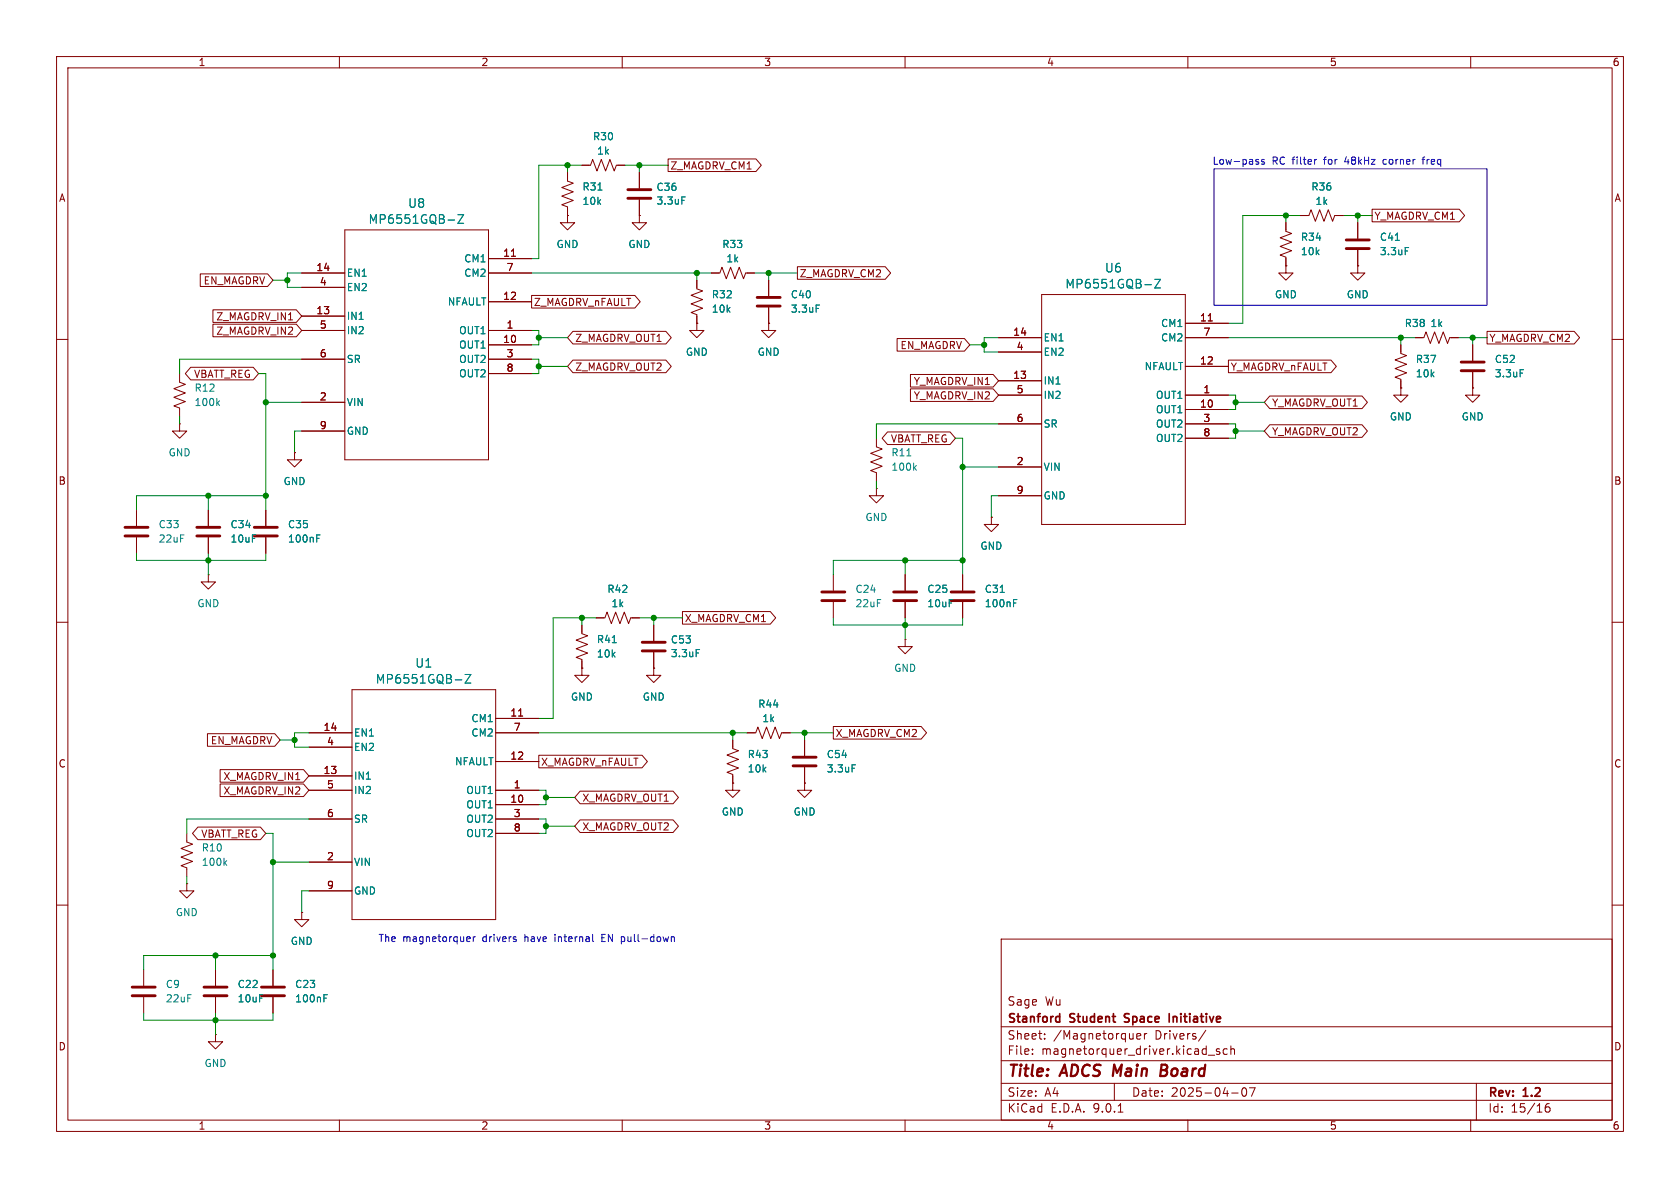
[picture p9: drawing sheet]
<svg xmlns="http://www.w3.org/2000/svg" width="297mm" height="210mm" viewBox="0 0 297 210" stroke-linecap="round" stroke-linejoin="round" font-family="sans-serif">
<path d="M0 0h297v210h-297z" fill="#fff" stroke="#fff" stroke-width=".18"/>
<g fill="none" stroke="#840000" stroke-width=".18">
<path d="M10 10h277v190h-277zM12 12h273v186h-273zM60 10v2M110 10v2M160 10v2M210 10v2M260 10v2M100.3 30.5v1.5l1 .4-2 .7 2 .8-2 .8 2 .7-2 .8 1 .4v1.5M100.3 38.1v1.3h1.3l-1.3 1.2-1.2-1.2h1.2M100.3 38.1h.1M102.9 29.2h1.5l.4-1 .7 2 .8-2 .8 2 .7-2 .8 2 .4-1h1.5M113 38.1v1.3h1.3l-1.3 1.2-1.2-1.2h1.2"/>
<path d="M113 38.1h.1M113 30.5v2.8M113 35.3v2.8M118.1 28.1h15.5l1 1.1-1 1.1h-15.5zM227.3 39.4v1.5l1 .4-2 .7 2 .8-2 .8 2 .7-2 .8 1 .4v1.5M229.9 38.1h1.5l.4-1 .7 2 .8-2 .8 2 .7-2 .8 2 .4-1h1.5M240 39.4v2.8M242.6 37h15.4l.9 1.1-.9 1.1h-15.4zM35.4 48.4h11.9l1 1.1-1 1.1h-11.9zM37.6 54.8h14.8l.9 1.1-.9 1.1h-14.8zM37.6 57.3h14.8l.9 1.1-.9 1.1h-14.8zM53.3 48.3h7.7"/>
<path d="M53.3 50.8h7.7M53.3 55.9h7.7M53.3 58.4h7.7M61 40.6h25.4v40.7h-25.4zM86.4 48.3h7.6M86.4 58.4h7.6M86.4 45.7h7.6M86.4 53.3h7.6M90.4 45.3h.7M94 52.2h18.2l1 1.1-1 1.2h-18.2zM101.3 58.6h16.4l1 1.1-1 1.1h-16.4l-1-1.1zM123.2 49.5v1.6l1 .3-2 .8 2 .8-2 .7 2 .8-2 .7 1 .4v1.6"/>
<path d="M123.2 57.2v1.2h1.3l-1.3 1.3-1.3-1.3h1.3M123.2 57.2h.1M125.7 48.3h1.6l.3-1.1 .8 2.1 .8-2.1 .7 2.1 .8-2.1 .7 2.1 .4-1h1.5M135.9 57.2v1.2h1.3l-1.3 1.3-1.3-1.3h1.3M135.9 57.2h.1M135.9 49.5v2.8M135.9 54.4v2.8M141 47.1h15.5l1 1.2-1 1.1h-15.5zM158.6 59.8h11.9l.9 1.2-.9 1.1h-11.9zM176.5 59.7h7.6M184.1 52.1h25.4v40.6h-25.4zM209.5 59.7h7.7"/>
<path d="M209.5 57.2h7.7M213.6 56.7h.7M227.3 47v1.3h1.3l-1.3 1.2-1.2-1.2h1.2M227.3 47h.1M240 47v1.3h1.3l-1.3 1.2-1.2-1.2h1.2M240 47h.1M240 44.2v2.8M250.2 59.7h1.5l.4-1 .8 2 .7-2 .8 2 .7-2 .8 2 .4-1h1.5M262.9 58.6h15.4l1 1.1-1 1.1h-15.4zM10 60h2M31.7 74.9v1.3h1.3l-1.3 1.3-1.2-1.3h1.2M31.7 74.9h.1"/>
<path d="M31.7 66v1.6l1.1 .3-2.1 .8 2.1 .8-2.1 .7 2.1 .8-2.1 .8 1 .3v1.6M33.7 64.9h11.1l.9 1.1-.9 1.2h-11.1l-.9-1.2zM53.3 63.5h7.7M53.3 71.1h7.7M53.3 76.2h7.7M86.4 63.5h7.6M86.4 61h7.6M86.4 66h7.6M101.3 63.7h16.4l1 1.1-1 1.1h-16.4l-1-1.1zM154.9 77.5v1.5l1.1 .4-2.1 .7 2.1 .8-2.1 .8 2.1 .7-2.1 .8 1 .4v1.5M156.9 76.4h11.1l.9 1.1-.9 1.1h-11.1l-1-1.1zM161 68.7h14.6l.9 1.2-.9 1.1h-14.6z"/>
<path d="M161 66.2h14.6l.9 1.1-.9 1.1h-14.6zM176.5 62.2h7.6M176.5 67.3h7.6M176.5 69.9h7.6M176.5 74.9h7.6M209.5 69.9h7.7M209.5 74.9h7.7M209.5 64.8h7.7M209.5 72.4h7.7M209.5 77.5h7.7M217.2 63.7h18.1l1 1.1-1 1.1h-18.1zM224.5 70h16.3l.9 1.1-.9 1.1h-16.3l-1-1.1z"/>
<path d="M224.5 75.1h16.3l.9 1.1-.9 1.1h-16.3l-1-1.1zM247.6 61v1.5l1.1 .4-2.1 .7 2.1 .8-2.1 .8 2.1 .7-2.1 .8 1 .4v1.5M247.6 68.6v1.3h1.3l-1.3 1.2-1.2-1.2h1.2M247.6 68.6h.1M260.3 68.6v1.3h1.3l-1.3 1.2-1.2-1.2h1.2M260.3 68.6h.1M260.3 61v2.8M260.3 65.8v2.8M285 60h2M24.1 90.2v2.8M24.1 95v2.8M36.8 90.2v2.8"/>
<path d="M36.8 95v2.8M47 90.2v2.8M47 95v2.8M52.1 80v1.3h1.2l-1.2 1.3-1.3-1.3h1.3M52.1 80h.1M154.9 86.4v1.2h1.3l-1.3 1.3-1.2-1.3h1.2M154.9 86.4h.1M175.3 91.4v1.3h1.2l-1.2 1.3-1.3-1.3h1.3M175.3 91.4h.1M176.5 82.6h7.6M176.5 87.6h7.6M10 110h2"/>
<path d="M36.8 101.6v1.3h1.3l-1.3 1.2-1.2-1.2h1.2M36.8 101.6h.1M102.9 110.5v1.5l1 .4-2 .8 2 .7-2 .8 2 .7-2 .8 1 .4v1.5M102.9 118.1v1.3h1.2l-1.2 1.3-1.3-1.3h1.3M102.9 118.1h.1M105.4 109.2h1.5l.4-1 .8 2 .7-2 .8 2 .8-2 .7 2 .4-1h1.5M115.6 118.1v1.3h1.2l-1.2 1.3-1.3-1.3h1.3M115.6 118.1h.1M115.6 110.5v2.8M115.6 115.3v2.8M120.6 108.1h15.6l.9 1.1-.9 1.1h-15.6zM147.3 101.6v2.8"/>
<path d="M147.3 106.4v2.8M160 113v1.3h1.3l-1.3 1.3-1.3-1.3h1.3M160 113h.1M160 101.6v2.8M160 106.4v2.8M170.2 101.6v2.8M170.2 106.4v2.8M285 110h2M36.7 129.7h11.9l.9 1.1-.9 1.1h-11.9zM38.9 136h14.8l.9 1.2-.9 1.1h-14.8zM38.9 138.6h14.8l.9 1.1-.9 1.1h-14.8zM54.6 129.5h7.6"/>
<path d="M54.6 132.1h7.6M54.6 137.2h7.6M54.6 139.7h7.6M62.2 121.9h25.4v40.7h-25.4zM87.6 129.5h7.6M87.6 139.7h7.6M87.6 127h7.6M87.6 134.6h7.6M91.7 126.6h.7M95.2 133.5h18.3l1 1.1-1 1.1h-18.3zM102.6 139.9h16.4l.9 1.1-.9 1.1h-16.4l-1-1.1zM129.5 138.4v1.3h1.3l-1.3 1.3-1.2-1.3h1.2"/>
<path d="M129.5 138.4h.1M129.5 130.8v1.5l1.1 .4-2.1 .8 2.1 .7-2.1 .8 2.1 .8-2.1 .7 1 .4v1.5M132.1 129.5h1.5l.4-1 .7 2.1 .8-2.1 .8 2.1 .7-2.1 .8 2.1 .4-1.1h1.5M142.2 138.4v1.3h1.3l-1.3 1.3-1.2-1.3h1.2M142.2 138.4h.1M142.2 130.8v2.8M142.2 135.6v2.8M147.3 128.4h15.6l.9 1.1-.9 1.2h-15.6zM33 147.3v1.5l1 .4-2 .8 2 .7-2 .8 2 .8-2 .7 1 .4v1.5M33 156.2v1.3h1.3l-1.3 1.3-1.3-1.3h1.3M33 156.2h.1M35 146.2h11l1 1.1-1 1.1h-11l-1-1.1z"/>
<path d="M54.6 144.8h7.6M54.6 152.4h7.6M54.6 157.5h7.6M87.6 144.8h7.6M87.6 142.2h7.6M87.6 147.3h7.6M102.6 144.9h16.4l.9 1.2-.9 1.1h-16.4l-1-1.1zM10 160h2M25.4 171.5v2.7M25.4 176.3v2.8M38.1 171.5v2.7M38.1 176.3v2.8"/>
<path d="M48.3 171.5v2.7M48.3 176.3v2.8M53.3 161.3v1.3h1.3l-1.3 1.2-1.2-1.2h1.2M53.3 161.3h.1M177 166h108v32h-108zM285 160h2M38.1 182.9v1.3h1.3l-1.3 1.2-1.3-1.2h1.3M38.1 182.9h.1M60 198v2M110 198v2M160 198v2M177 194.5h108"/>
<path d="M177 191.5h108M177 187.5h108M177 181.5h108M182.5 186.3v.1M182.5 185.5v.1M184.7 183.6v.1M184.7 182.8v.1M197 191.5v3M197.7 196.6h.8M201 183.2l.7-.1-.1-.3-.4-.1-.2 .2v.7h.6M202.3 182.7v1M202.7 182.7l-.2 .1-.2 .2"/>
<path d="M210 198v2M213.2 182.1l-1.3 2M213.6 186.5h1.1M215.6 185.5l-.4-.1-.2 .2 .1 .2 .5 .2v.3h-.6M217 185.5l-.5-.1-.3 .3v.4l.2 .2h.6M217.6 185.5l.2-.1 .4 .1v.9M217.6 184.9v1.5M217.7 193.2h1.2M219.7 192.4l.2-.1a.81 .81 0 0 1 .6 .6 .81 .81 0 0 1-.3 .8l-.2 .1a.81 .81 0 0 1-.3-1.4zM220.9 192.3h1l-.7 1.5M260 198v2M261 191.5v6.5"/>
<path d="M273.9 195.1a.59 .59 0 0 0-.7 .6v.6l.1 .2 .4 .1 .3-.1v-.5l-.1-.3h-.4l-.3 .3"/>
</g>
<path d="M205.2 189.2h.7M205.9 189.2l.3 .1M206 188.2h-.6l-.3 2 1-.1M206.1 189.1l-.2 .1" fill="none" stroke="#840000" stroke-width=".4"/>
<path d="M186.9 179.7l.4 .1M187.3 179.2v1.5M198.8 179.3v.5M206.7 179.2v1.5M187.3 180.6l-.4 .1M198.8 180.6l.2 .1" fill="none" stroke="#840000" stroke-width=".3"/>
<g fill="none" stroke="#840000" stroke-width=".51">
<path d="M111 33.5h4.1M111 35.1h4.1M133.9 52.6h4M133.9 54.1h4M238 42.4h4.1M238 43.9h4.1M258.3 64h4.1M258.3 65.5h4.1M22.1 93.2h4.1M22.1 94.7h4.1M34.8 93.2h4.1M34.8 94.7h4.1"/>
<path d="M45 93.2h4M45 94.7h4M113.5 113.5h4.1M113.5 115.1h4.1M145.3 104.6h4.1M145.3 106.2h4.1M158 104.6h4.1M158 106.2h4.1M168.1 104.6h4.1M168.1 106.2h4.1M140.2 133.9h4.1M140.2 135.4h4.1"/>
<path d="M23.4 174.5h4M23.4 176h4M36.1 174.5h4M36.1 176h4M46.2 174.5h4.1M46.2 176h4.1"/>
</g>
<g fill="none" stroke="#008484" stroke-width=".18">
<path d="M81 38h1l-1 1.5h1M105.7 33.6h.7M120.5 34.8h.6M144.3 53.9h.6M204.1 49.4h1.1l-1.1 1.5h1.1M246.7 42.5h.7M248.4 43.8h.6M38.5 71.2l.3 .5M38.8 70.9l-.5 .4M268.7 65.3h.7M56 95.2h.4M56 94.6h.6"/>
<path d="M160.3 80.6h.7M161.6 82.6l.4 .5M162 82.3l-.5 .5M82.2 119.2h1l-1 1.6h1M108.2 113.6h.8M123.1 114.8h.6M176.8 104.7h.7M179.2 106.6h.4M179.2 106h.6M150.6 135.2h.6M39.7 152.5l.4 .5M40.1 152.1l-.5 .5"/>
<path d="M57.3 176.4h.4M57.3 175.8h.6"/>
</g>
<g fill="none" stroke="#008400" stroke-width=".18">
<path d="M100.3 29.2v1.3M102.9 29.2h-7.7v16.5h-1.2M110.5 29.2h7.6M113 29.2v1.3M227.3 38.1v1.3M229.9 38.1h-10.2v19.1h-2.5M237.5 38.1h5.1M240 38.1v1.3M48.3 49.5h2.5M53.3 48.3h-2.5v2.5h2.5M94 58.4h1.2v2.6h-1.2M94 48.3h31.7"/>
<path d="M95.2 59.7h5.1M123.2 48.3v1.2M133.3 48.3h7.7M135.9 48.3v1.2M176.5 59.7h-2.5v2.5h2.5M217.2 59.7h33M247.6 59.7v1.3M257.8 59.7h5.1M260.3 59.7v1.3M31.7 73.7v1.2M45.7 66h1.3v24.2M47 71.1h6.3"/>
<path d="M53.3 76.2h-1.2v3.8M53.3 63.5h-21.6v2.5M94 63.5h1.2v2.5h-1.2M95.2 64.8h5.1M168.9 77.5h1.3v24.1M171.4 61h2.6M176.5 74.9h-21.6v2.6M217.2 69.9h1.2v2.5h-1.2M217.2 74.9h1.2v2.6h-1.2M218.4 76.2h5.1M218.4 71.1h5.1M24.1 97.8v1.3h22.9v-1.3"/>
<path d="M36.8 87.6v2.6M36.8 97.8v3.8M47 87.6h-22.9v2.6M154.9 85.1v1.3M160 99.1v2.5M170.2 99.1h-22.9v2.5M170.2 82.6h6.3M176.5 87.6h-1.2v3.8M102.9 109.2v1.3M105.4 109.2h-7.6v17.8h-2.6M113 109.2h7.6M115.6 109.2v1.3"/>
<path d="M147.3 109.2v1.3h22.9v-1.3M160 109.2v3.8M49.5 130.8h2.6M54.6 129.5h-2.5v2.6h2.5M95.2 129.5h36.9M95.2 139.7h1.3v2.5h-1.3M129.5 129.5v1.3M139.7 129.5h7.6M142.2 129.5v1.3M33 154.9v1.3M47 147.3h1.3v24.2M48.3 152.4h6.3"/>
<path d="M54.6 144.8h-21.6v2.5M54.6 157.5h-1.3v3.8M95.2 144.8h1.3v2.5h-1.3M96.5 146.1h5.1M96.5 141h5.1M25.4 179.1v1.2h22.9v-1.2M38.1 168.9v2.6M38.1 179.1v3.8M48.3 168.9h-22.9v2.6"/>
</g>
<g fill="none" stroke="#0000c2" stroke-width=".18">
<path d="M214.6 29.8h48.3v24.2h-48.3zM222.4 28.6l.1 .2-.1 .2M222.4 28.2h.1M223.5 28.2h-.3l-.2 .2 .1 .1 .4 .2v.3h-.5M232.8 28.2h-.3M244.7 28.2l-.2 .2v.4l.2 .2M251.4 28.2h.5M251.9 27.8l-.3 .1v1.1M82.7 165.6l.4 .1v.2l-.6 .1M83.1 166.4h-.4M83.7 165.6v.8M84 165.6l-.3 .2"/>
<path d="M91.2 166.1v.3M104.8 166.3l.2 .1M106.4 165.8h.4M107 165.2h-.6v1.2h.6M118.7 165.7l.2-.1 .3 .1v.7"/>
</g>
<g fill="#008400" stroke="#008400" stroke-width=".18">
<circle cx="95.2" cy="64.8" r=".46"/>
<circle cx="135.9" cy="48.3" r=".46"/>
<circle cx="123.2" cy="48.3" r=".46"/>
<circle cx="95.2" cy="59.7" r=".46"/>
<circle cx="100.3" cy="29.2" r=".46"/>
<circle cx="113" cy="29.2" r=".46"/>
<circle cx="96.5" cy="146.1" r=".46"/>
<circle cx="102.9" cy="109.2" r=".46"/>
<circle cx="96.5" cy="141" r=".46"/>
<circle cx="115.6" cy="109.2" r=".46"/>
<circle cx="48.3" cy="168.9" r=".46"/>
<circle cx="38.1" cy="168.9" r=".46"/>
<circle cx="38.1" cy="180.3" r=".46"/>
<circle cx="48.3" cy="152.4" r=".46"/>
<circle cx="47" cy="71.1" r=".46"/>
<circle cx="47" cy="87.6" r=".46"/>
<circle cx="50.8" cy="49.5" r=".46"/>
<circle cx="36.8" cy="87.6" r=".46"/>
<circle cx="36.8" cy="99.1" r=".46"/>
<circle cx="52.1" cy="130.8" r=".46"/>
<circle cx="218.4" cy="71.1" r=".46"/>
<circle cx="247.6" cy="59.7" r=".46"/>
<circle cx="227.3" cy="38.1" r=".46"/>
<circle cx="218.4" cy="76.2" r=".46"/>
<circle cx="260.3" cy="59.7" r=".46"/>
<circle cx="240" cy="38.1" r=".46"/>
<circle cx="170.2" cy="82.6" r=".46"/>
<circle cx="174" cy="61" r=".46"/>
<circle cx="160" cy="99.1" r=".46"/>
<circle cx="170.2" cy="99.1" r=".46"/>
<circle cx="142.2" cy="129.5" r=".46"/>
<circle cx="129.5" cy="129.5" r=".46"/>
<circle cx="160" cy="110.5" r=".46"/>
</g>
<g font-size="2.8" fill="#840000">
<text x="178" y="190.9">Title:</text>
<text x="187.7" y="190.9">ADCS Main</text>
<text x="206.8" y="190.9">Board</text>
</g>
<g font-size="2.1" fill="#008484">
<text x="65.1" y="39.8">MP6551GQB-Z</text>
<text x="72.1" y="36.9">U8</text>
<text x="188.2" y="51.2">MP6551GQB-Z</text>
<text x="195.2" y="48.4">U6</text>
<text x="73.3" y="118.2">U1</text>
<text x="66.3" y="121">MP6551GQB-Z</text>
</g>
<g font-size="2.1" fill="#840000">
<text x="178" y="178">Sage</text>
<text x="184.7" y="178">Wu</text>
<text x="178" y="184">Sheet:</text>
<text x="178" y="181.2">Stanford</text>
<text x="186.2" y="184">/Magnetorquer</text>
<text x="189.2" y="181.2">Student</text>
<text x="199.5" y="181.2">Space</text>
<text x="204.2" y="184">Drivers/</text>
<text x="207.9" y="181.2">Initiative</text>
<text x="178" y="186.7">File:</text>
<text x="184.1" y="186.7">magnetorquer_driver.kicad_sch</text>
<text x="178" y="196.9">KiCad</text>
<text x="178" y="194.1">Size:</text>
<text x="184.7" y="194.1">A4</text>
<text x="185.7" y="196.9">E.D.A.</text>
<text x="193.3" y="196.9">9.0.1</text>
<text x="200" y="194.1">Date:</text>
<text x="207" y="194.1">2025-04-07</text>
<text x="263" y="194.3">Rev:</text>
<text x="263" y="196.9">Id:</text>
<text x="267.1" y="196.9">15/16</text>
<text x="269.4" y="194.3">1.2</text>
</g>
<g font-size="1.8" fill="#840000">
<text x="35" y="11.9">1</text>
<text x="85" y="11.9">2</text>
<text x="135" y="11.9">3</text>
<text x="185" y="11.9">4</text>
<text x="235" y="11.9">5</text>
<text x="285" y="11.9">6</text>
<text x="10.3" y="35.9">A</text>
<text x="118.4" y="30.2">Z_MAGDRV_CM1</text>
<text x="285.3" y="35.9">A</text>
<text x="242.9" y="39.1">Y_MAGDRV_CM1</text>
<text x="88.9" y="45.5">11</text>
<text x="35.9" y="50.5">EN_MAGDRV</text>
<text x="55.8" y="48">14</text>
<text x="56.4" y="50.5">4</text>
<text x="88.9" y="53.1">12</text>
<text x="89.5" y="48">7</text>
<text x="141.3" y="49.2">Z_MAGDRV_CM2</text>
<text x="38.1" y="56.8">Z_MAGDRV_IN1</text>
<text x="38.1" y="59.4">Z_MAGDRV_IN2</text>
<text x="55.8" y="55.6">13</text>
<text x="56.4" y="58.2">5</text>
<text x="89.5" y="58.2">1</text>
<text x="94.3" y="54.3">Z_MAGDRV_nFAULT</text>
<text x="179" y="59.4">14</text>
<text x="212" y="56.9">11</text>
<text x="212.7" y="59.4">7</text>
<text x="56.4" y="63.2">6</text>
<text x="88.9" y="60.7">10</text>
<text x="89.5" y="63.2">3</text>
<text x="89.5" y="65.8">8</text>
<text x="101.6" y="60.6">Z_MAGDRV_OUT1</text>
<text x="101.6" y="65.7">Z_MAGDRV_OUT2</text>
<text x="159.1" y="61.9">EN_MAGDRV</text>
<text x="179.6" y="62">4</text>
<text x="212" y="64.5">12</text>
<text x="217.5" y="65.7">Y_MAGDRV_nFAULT</text>
<text x="263.2" y="60.6">Y_MAGDRV_CM2</text>
<text x="34.2" y="67">VBATT_REG</text>
<text x="56.4" y="70.9">2</text>
<text x="161.4" y="70.8">Y_MAGDRV_IN2</text>
<text x="161.4" y="68.3">Y_MAGDRV_IN1</text>
<text x="179" y="67.1">13</text>
<text x="179.6" y="69.6">5</text>
<text x="212.7" y="69.6">1</text>
<text x="56.4" y="75.9">9</text>
<text x="179.6" y="74.7">6</text>
<text x="212" y="72.1">10</text>
<text x="212.7" y="74.7">3</text>
<text x="212.7" y="77.2">8</text>
<text x="224.8" y="72.1">Y_MAGDRV_OUT1</text>
<text x="224.8" y="77.2">Y_MAGDRV_OUT2</text>
<text x="157.4" y="78.4">VBATT_REG</text>
<text x="179.6" y="82.3">2</text>
<text x="10.3" y="85.9">B</text>
<text x="179.6" y="87.4">9</text>
<text x="285.3" y="85.9">B</text>
<text x="121" y="110.2">X_MAGDRV_CM1</text>
<text x="37.2" y="131.8">EN_MAGDRV</text>
<text x="57.1" y="129.3">14</text>
<text x="57.7" y="131.8">4</text>
<text x="90.1" y="126.7">11</text>
<text x="90.7" y="129.3">7</text>
<text x="147.6" y="130.5">X_MAGDRV_CM2</text>
<text x="10.3" y="135.9">C</text>
<text x="57.1" y="136.9">13</text>
<text x="90.1" y="134.4">12</text>
<text x="95.6" y="135.6">X_MAGDRV_nFAULT</text>
<text x="285.3" y="135.9">C</text>
<text x="39.4" y="138.1">X_MAGDRV_IN1</text>
<text x="39.4" y="140.7">X_MAGDRV_IN2</text>
<text x="57.7" y="139.4">5</text>
<text x="90.1" y="142">10</text>
<text x="90.7" y="139.4">1</text>
<text x="102.9" y="141.9">X_MAGDRV_OUT1</text>
<text x="35.5" y="148.3">VBATT_REG</text>
<text x="57.7" y="144.5">6</text>
<text x="90.7" y="144.5">3</text>
<text x="90.7" y="147.1">8</text>
<text x="102.9" y="147">X_MAGDRV_OUT2</text>
<text x="57.7" y="152.1">2</text>
<text x="57.7" y="157.2">9</text>
<text x="10.3" y="185.9">D</text>
<text x="285.3" y="185.9">D</text>
<text x="35" y="199.9">1</text>
<text x="85" y="199.9">2</text>
<text x="135" y="199.9">3</text>
<text x="185" y="199.9">4</text>
<text x="235" y="199.9">5</text>
<text x="285" y="199.9">6</text>
</g>
<g font-size="1.8" fill="#008484">
<text x="104.7" y="25">R30</text>
<text x="105.5" y="27.5">1k</text>
<text x="102.9" y="33.9">R31</text>
<text x="116" y="33.9">C36</text>
<text x="231.7" y="33.9">R36</text>
<text x="102.9" y="36.4">10k</text>
<text x="116" y="36.4">3.3uF</text>
<text x="232.5" y="36.4">1k</text>
<text x="82" y="46.6">CM1</text>
<text x="98.3" y="44">GND</text>
<text x="111" y="44">GND</text>
<text x="127.6" y="44">R33</text>
<text x="128.3" y="46.6">1k</text>
<text x="229.9" y="45.3">10k</text>
<text x="229.9" y="42.8">R34</text>
<text x="243.8" y="42.8">C41</text>
<text x="243.8" y="45.3">3.3uF</text>
<text x="61.2" y="49.1">EN1</text>
<text x="61.2" y="51.7">EN2</text>
<text x="82" y="49.1">CM2</text>
<text x="125.7" y="52.9">R32</text>
<text x="139.7" y="52.9">C40</text>
<text x="225.3" y="52.9">GND</text>
<text x="238" y="52.9">GND</text>
<text x="61.2" y="56.7">IN1</text>
<text x="61.2" y="59.3">IN2</text>
<text x="79.1" y="54.2">NFAULT</text>
<text x="81.1" y="59.3">OUT1</text>
<text x="125.7" y="55.5">10k</text>
<text x="139.7" y="55.5">3.3uF</text>
<text x="205.2" y="58">CM1</text>
<text x="248.2" y="58">R38</text>
<text x="252.8" y="58">1k</text>
<text x="61.2" y="64.4">SR</text>
<text x="81.1" y="61.8">OUT1</text>
<text x="81.1" y="64.4">OUT2</text>
<text x="121.2" y="63.1">GND</text>
<text x="133.9" y="63.1">GND</text>
<text x="184.4" y="60.6">EN1</text>
<text x="184.4" y="63.1">EN2</text>
<text x="202.3" y="65.6">NFAULT</text>
<text x="205.2" y="60.6">CM2</text>
<text x="250.2" y="64.4">R37</text>
<text x="264.2" y="64.4">C52</text>
<text x="34.3" y="69.4">R12</text>
<text x="34.3" y="72">100k</text>
<text x="61.2" y="72">VIN</text>
<text x="81.1" y="66.9">OUT2</text>
<text x="184.4" y="68.2">IN1</text>
<text x="184.4" y="70.7">IN2</text>
<text x="204.3" y="70.7">OUT1</text>
<text x="250.2" y="66.9">10k</text>
<text x="264.2" y="66.9">3.3uF</text>
<text x="61.2" y="77.1">GND</text>
<text x="184.4" y="75.8">SR</text>
<text x="204.3" y="73.3">OUT1</text>
<text x="204.3" y="75.8">OUT2</text>
<text x="245.6" y="74.5">GND</text>
<text x="258.3" y="74.5">GND</text>
<text x="29.7" y="80.9">GND</text>
<text x="157.5" y="80.9">R11</text>
<text x="157.5" y="83.4">100k</text>
<text x="184.4" y="83.4">VIN</text>
<text x="204.3" y="78.3">OUT2</text>
<text x="50" y="86">GND</text>
<text x="184.4" y="88.5">GND</text>
<text x="27.9" y="93.6">C33</text>
<text x="40.6" y="93.6">C34</text>
<text x="50.8" y="93.6">C35</text>
<text x="152.9" y="92.3">GND</text>
<text x="27.9" y="96.1">22uF</text>
<text x="40.6" y="96.1">10uF</text>
<text x="50.8" y="96.1">100nF</text>
<text x="173.2" y="97.4">GND</text>
<text x="34.8" y="107.5">GND</text>
<text x="107.3" y="105">R42</text>
<text x="108" y="107.5">1k</text>
<text x="151.1" y="105">C24</text>
<text x="151.1" y="107.5">22uF</text>
<text x="163.8" y="105">C25</text>
<text x="163.8" y="107.5">10uF</text>
<text x="174" y="107.5">100nF</text>
<text x="174" y="105">C31</text>
<text x="105.4" y="113.9">R41</text>
<text x="118.5" y="114">C53</text>
<text x="105.4" y="116.4">10k</text>
<text x="118.5" y="116.4">3.3uF</text>
<text x="158" y="119">GND</text>
<text x="100.8" y="124.1">GND</text>
<text x="113.5" y="124.1">GND</text>
<text x="133.9" y="125.3">R44</text>
<text x="62.5" y="130.4">EN1</text>
<text x="83.2" y="127.9">CM1</text>
<text x="83.2" y="130.4">CM2</text>
<text x="134.7" y="127.9">1k</text>
<text x="62.5" y="132.9">EN2</text>
<text x="80.3" y="135.5">NFAULT</text>
<text x="132.1" y="136.8">10k</text>
<text x="132.1" y="134.2">R43</text>
<text x="146.1" y="134.2">C54</text>
<text x="146.1" y="136.8">3.3uF</text>
<text x="62.5" y="138">IN1</text>
<text x="62.5" y="140.6">IN2</text>
<text x="82.3" y="140.6">OUT1</text>
<text x="82.3" y="143.1">OUT1</text>
<text x="62.5" y="145.6">SR</text>
<text x="82.3" y="145.6">OUT2</text>
<text x="82.3" y="148.2">OUT2</text>
<text x="127.5" y="144.4">GND</text>
<text x="140.2" y="144.4">GND</text>
<text x="35.6" y="150.7">R10</text>
<text x="35.6" y="153.3">100k</text>
<text x="62.5" y="153.3">VIN</text>
<text x="62.5" y="158.3">GND</text>
<text x="31" y="162.2">GND</text>
<text x="51.3" y="167.2">GND</text>
<text x="29.2" y="174.9">C9</text>
<text x="29.2" y="177.4">22uF</text>
<text x="41.9" y="174.9">C22</text>
<text x="41.9" y="177.4">10uF</text>
<text x="52.1" y="177.4">100nF</text>
<text x="52.1" y="174.9">C23</text>
<text x="36.1" y="188.8">GND</text>
</g>
<g font-size="1.8" fill="#0000c2">
<text x="214.3" y="29.3">Low-pass</text>
<text x="224.9" y="29.3">RC filter</text>
<text x="234.4" y="29.3">for</text>
<text x="238.2" y="29.3">48kHz</text>
<text x="245.2" y="29.3">corner</text>
<text x="252.4" y="29.3">freq</text>
<text x="66.8" y="166.7">The</text>
<text x="71.2" y="166.7">magnetorquer</text>
<text x="85.4" y="166.7">drivers</text>
<text x="93" y="166.7">have</text>
<text x="98.5" y="166.7">internal</text>
<text x="107" y="166.7">EN pull-down</text>
</g>
</svg>
